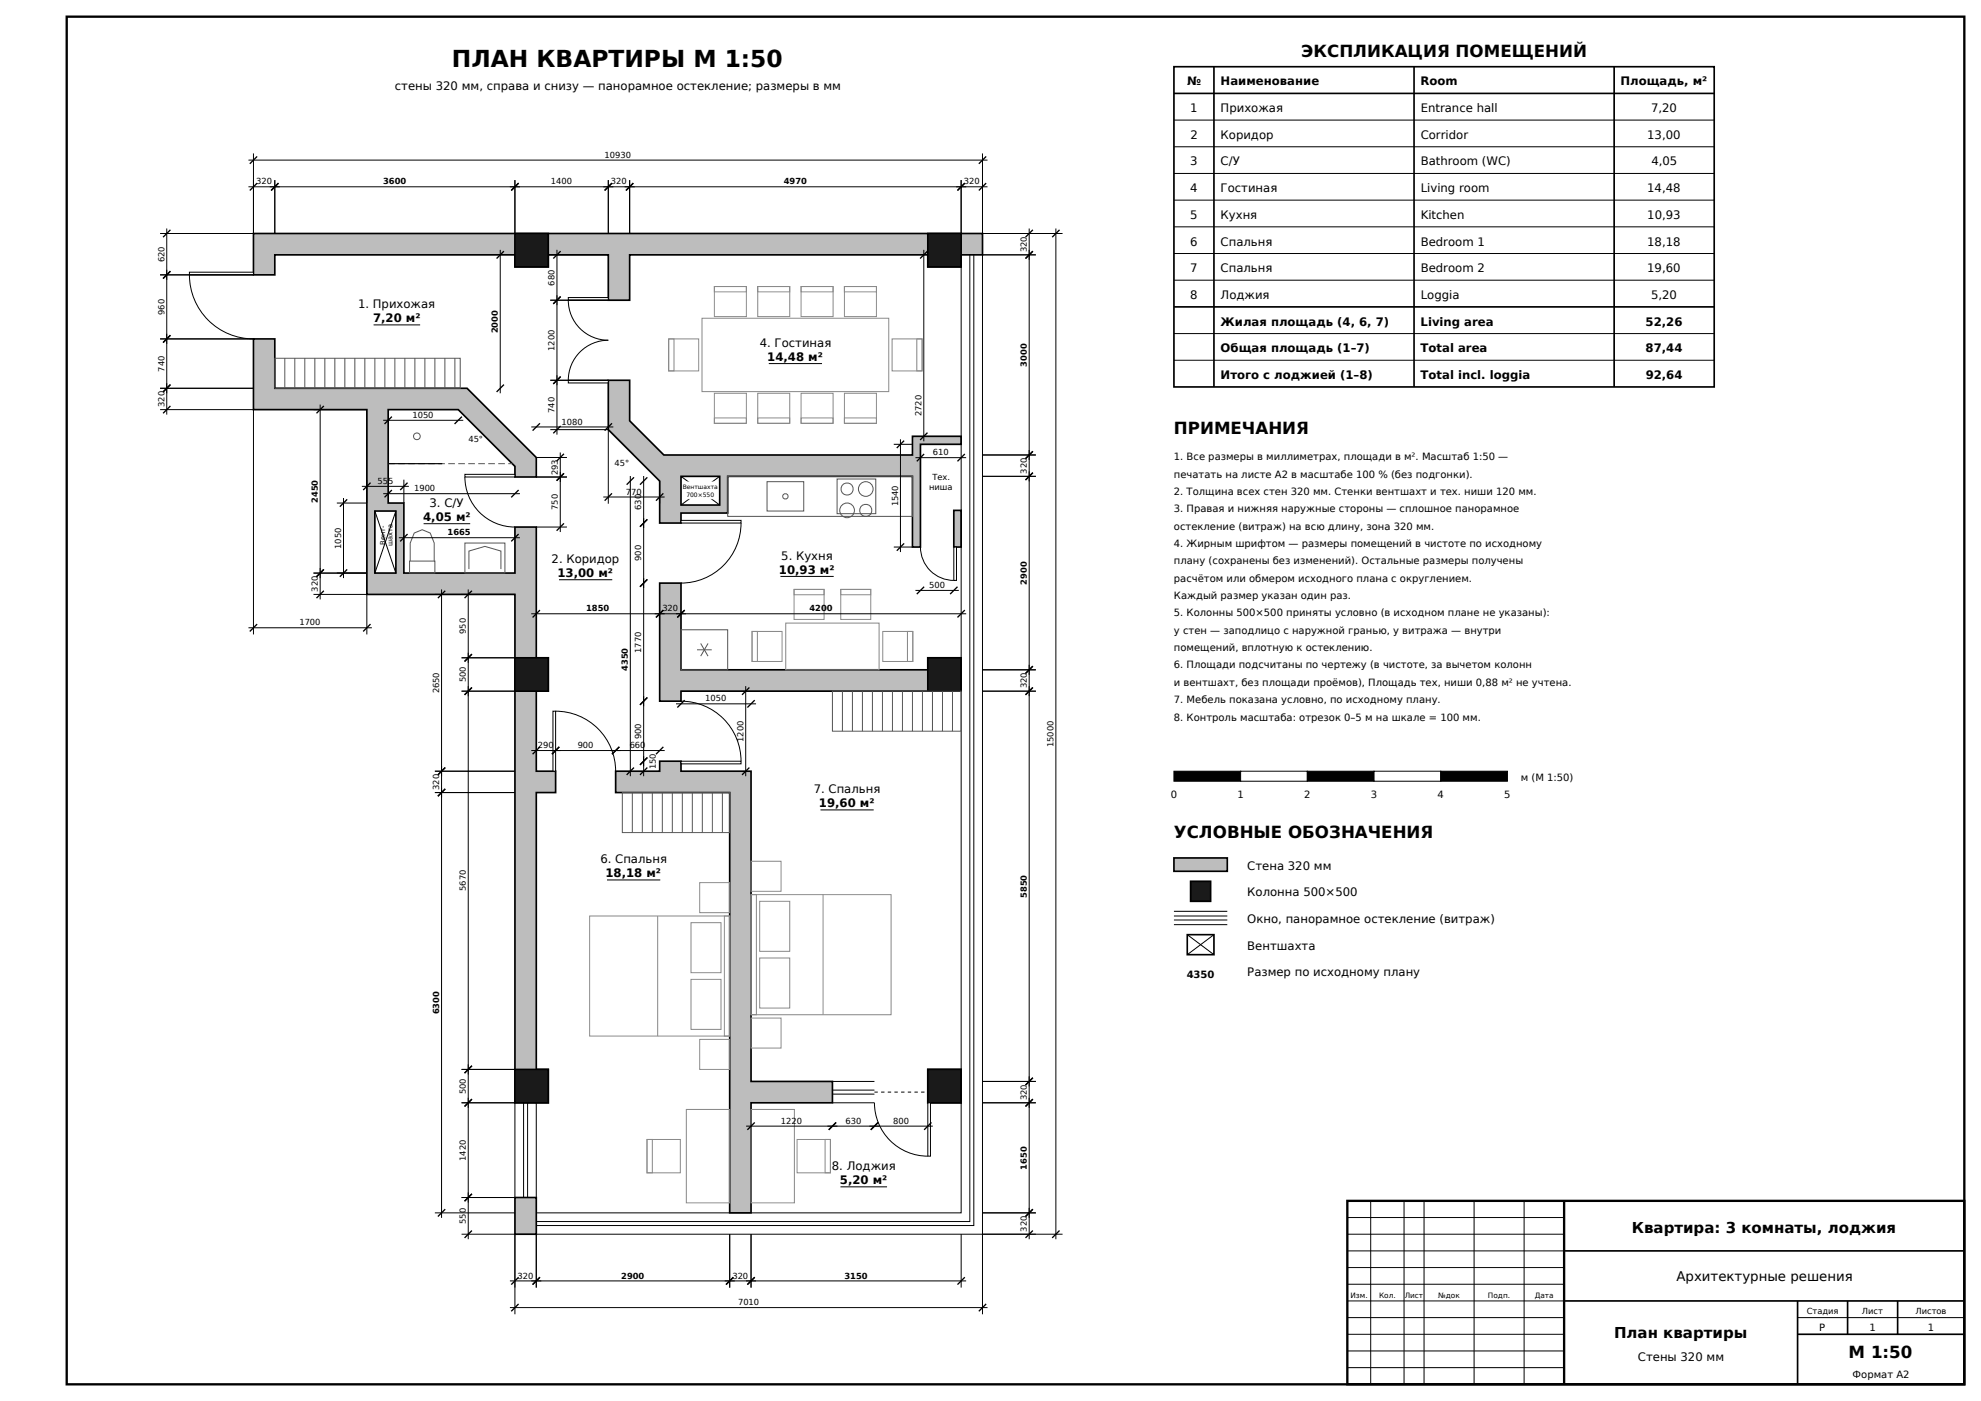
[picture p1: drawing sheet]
<svg xmlns="http://www.w3.org/2000/svg" width="594mm" height="420mm" viewBox="0 0 594 420" stroke-linecap="round" stroke-linejoin="round" font-family="sans-serif">
<path d="M76 70v12.4h6.4v-6h72v3.6h10v-3.6h18v13.6h6.4v-13.6h89.4v3.6h10v-3.6h6.4v-6.4zM76 101.6v21.2h34v55.4h44.4v152.4h10v-10h-3.6v-83h5.8v-6.4h-5.8v-24h3.6v-10h-3.6v-39.2h-6.4v13.8h-33.3v-21h-4.7v-28h21l17 17v3.2h6.4v-5.9l-20.7-20.7h-57.7v-14.8zM112.4 153.2h6.3v18.6h-6.3zM154.4 359v11h6.4v-11zM184.6 231.2v6.4h34.2v126h6.4v-33h24.4v-6.4h-24.4v-93h-21v-3h-6.4v3zM182.4 114v14.8l15.4 15.4v12.6h6.4v-3h14v-11h55.4v21.2h2.4v-30.8h12.2v-2.4h-14.6v5.6h-74.5l-10.3-10.3v-12.1zM204.2 142.8h11.6v8.6h-11.6zM286 153v11h2.2v-11zM197.8 174.8v35.4h6.4v-3h84v-10h-10v3.6h-74v-26zM278.2 320.6v10h10v-10z" fill-rule="evenodd" fill="#bdbdbd" stroke="#000" stroke-width=".5"/>
<path d="M154.4 70v10h10v-10zM278.2 70v10h10v-10zM154.4 197.2v10h10v-10zM278.2 197.2v10h10v-10zM154.4 320.6v10h10v-10zM278.2 320.6v10h10v-10z" fill-rule="evenodd" fill="#1a1a1a" stroke="#000" stroke-width=".5"/>
<path d="M112.4 153.2l6.3 18.6zM118.7 153.2l-6.3 18.6zM204.2 142.8l11.6 8.6zM204.2 151.4l11.6-8.6z" fill="#000" stroke="#000" stroke-width=".3"/>
<path d="M288.2 76.4v287.2h-127.4M290.8 76.4v289.8h-130M292 76.4v291h-131.2M294.6 76.4v293.6h-133.8M154.4 330.6v28.4M157 330.6v28.4M158.2 330.6v28.4M160.8 330.6v28.4M249.6 324.2h12.6M249.6 330.6h12.6M249.6 326.8h12.6M249.6 328h12.6" fill="none" stroke="#000" stroke-width=".3"/>
<path d="M56.8 81.6h19.2v.8h-19.2z" fill="#fff" stroke="#000" stroke-width=".3"/>
<path d="M56.8 82.4a19.2 19.2 0 0 0 19.2 19.2" fill="none" stroke="#000" stroke-width=".3"/>
<path d="M170.4 89.2h12v.8h-12z" fill="#fff" stroke="#000" stroke-width=".3"/>
<path d="M170.4 90a12 12 0 0 0 12 12" fill="none" stroke="#000" stroke-width=".3"/>
<path d="M170.4 114h12v.8h-12z" fill="#fff" stroke="#000" stroke-width=".3"/>
<path d="M182.4 102a12 12 0 0 0-12 12" fill="none" stroke="#000" stroke-width=".3"/>
<path d="M139.4 142.2h15v.8h-15z" fill="#fff" stroke="#000" stroke-width=".3"/>
<path d="M139.4 143a15 15 0 0 0 15 15" fill="none" stroke="#000" stroke-width=".3"/>
<path d="M204.2 156h18v.8h-18z" fill="#fff" stroke="#000" stroke-width=".3"/>
<path d="M222.2 156.8a18 18 0 0 1-18 18" fill="none" stroke="#000" stroke-width=".3"/>
<path d="M204.2 228.2h18v.8h-18z" fill="#fff" stroke="#000" stroke-width=".3"/>
<path d="M204.2 210.2a18 18 0 0 1 18 18" fill="none" stroke="#000" stroke-width=".3"/>
<path d="M165.8 213.2h.8v18h-.8z" fill="#fff" stroke="#000" stroke-width=".3"/>
<path d="M166.6 213.2a18 18 0 0 1 18 18" fill="none" stroke="#000" stroke-width=".3"/>
<path d="M278.2 330.6h.8v16h-.8z" fill="#fff" stroke="#000" stroke-width=".3"/>
<path d="M262.2 330.6a16 16 0 0 0 16 16" fill="none" stroke="#000" stroke-width=".3"/>
<path d="M262.2 327.4h16" fill="none" stroke="#000" stroke-width=".3" stroke-dasharray="1 1" stroke-linecap="butt"/>
<path d="M286 164h.8v10h-.8z" fill="#fff" stroke="#000" stroke-width=".3"/>
<g fill="none" stroke="#000" stroke-width=".3">
<path d="M352 36h162M352 44h162M352 52h162M352 60h162M352 68h162M352 76h162M112 97.4h14M352 84h162M230.5 109h16M352 100h162M352 108h162M127 157h14"/>
<path d="M167.6 173.8h16M234 172.8h16M276 164a10 10 0 0 0 10 10M246 242.8h16M182 263.8h16M252 355.8h14"/>
</g>
<g fill="none" stroke="#555" stroke-width=".3">
<path d="M82.4 107.4h55.6v9h-55.6zM85.4 107.4v9M88.4 107.4v9M91.4 107.4v9M94.4 107.4v9M97.4 107.4v9M100.4 107.4v9M103.4 107.4v9M106.4 107.4v9M109.4 107.4v9M112.4 107.4v9M115.4 107.4v9"/>
<path d="M118.4 107.4v9M121.4 107.4v9M124.4 107.4v9M127.4 107.4v9M130.4 107.4v9M133.4 107.4v9M136.4 107.4v9M218.2 142.8h55.4v12h-55.4zM230 144.4h11v8.8h-11zM251 143.6h11.6v10.4h-11.6zM122.8 168.2h7.6v3.6h-7.6zM123 168.2v-5.4l1.2-3 2.4-1 2.4 1 1.2 3v5.4"/>
<path d="M139.4 162.8h12v9h-12zM140.6 170.6v-5.4l4.8-1.4 4.8 1.4v5.4M204.2 188.8h14v12h-14zM209 194.8h4.4M249.6 207.2h38.6v12h-38.6zM252.6 207.2v12M255.6 207.2v12M258.6 207.2v12M261.6 207.2v12M264.6 207.2v12M267.6 207.2v12M270.6 207.2v12"/>
<path d="M273.6 207.2v12M276.6 207.2v12M279.6 207.2v12M282.6 207.2v12M285.6 207.2v12M186.6 237.6h32.2v12h-32.2zM189.6 237.6v12M192.6 237.6v12M195.6 237.6v12M198.6 237.6v12M201.6 237.6v12M204.6 237.6v12"/>
<path d="M207.6 237.6v12M210.6 237.6v12M213.6 237.6v12M216.6 237.6v12"/>
<circle cx="125" cy="130.8" r="1.01"/>
<circle cx="235.5" cy="148.8" r=".81"/>
<circle cx="254" cy="146.6" r="1.81"/>
<circle cx="254" cy="153" r="2.2"/>
<circle cx="259.6" cy="153" r="1.81"/>
<circle cx="259.6" cy="146.6" r="2.2"/>
</g>
<path d="M116.4 139h37.2" fill="none" stroke="#555" stroke-width=".3" stroke-dasharray="2 1" stroke-linecap="butt"/>
<path d="M116.4 139h16.2" fill="none" stroke="#000" stroke-width=".35"/>
<path d="M210.1 192.9l2.2 3.8zM212.3 192.9l-2.2 3.8z" fill="#000" stroke="#555" stroke-width=".3"/>
<g fill="none" stroke="#8a8a8a" stroke-width=".3">
<path d="M210.5 95.4h56v22h-56zM214.2 85.9h9.6v9h-9.6zM214.2 85.9h9.6v1.6h-9.6zM227.2 85.9h9.6v9h-9.6zM227.2 85.9h9.6v1.6h-9.6zM240.2 85.9h9.6v9h-9.6zM240.2 85.9h9.6v1.6h-9.6zM253.2 85.9h9.6v9h-9.6zM253.2 85.9h9.6v1.6h-9.6zM200.5 101.6h9v9.6h-9zM200.5 101.6h1.6v9.6h-1.6zM214.2 117.9h9.6v9h-9.6z"/>
<path d="M227.2 117.9h9.6v9h-9.6zM240.2 117.9h9.6v9h-9.6zM253.2 117.9h9.6v9h-9.6zM267.5 101.6h9v9.6h-9zM274.9 101.6h1.6v9.6h-1.6zM214.2 125.3h9.6v1.6h-9.6zM227.2 125.3h9.6v1.6h-9.6zM240.2 125.3h9.6v1.6h-9.6zM253.2 125.3h9.6v1.6h-9.6zM238.1 176.7h9v9h-9zM238.1 176.7h9v1.6h-9zM252.1 176.7h9v9h-9z"/>
<path d="M252.1 176.7h9v1.6h-9zM225.5 189.3h9v9h-9zM225.5 189.3h1.6v9h-1.6zM235.6 186.8h28v14h-28zM264.7 189.3h9v9h-9zM272.1 189.3h1.6v9h-1.6zM225.2 258.2h9v9h-9zM176.8 274.6h42v36h-42zM197.2 274.6v36M207.2 276.6h9v15h-9zM209.8 264.6h9v9h-9zM217.2 274.6h1.6v36h-1.6z"/>
<path d="M225.2 268.2h42v36h-42zM225.2 268.2h1.6v36h-1.6zM227.8 270.2h9v15h-9zM246.8 268.2v36M207.2 293.6h9v15h-9zM227.8 287.2h9v15h-9zM209.8 311.6h9v9h-9zM225.2 305.2h9v9h-9zM205.8 332.6h13v28h-13zM225.2 332.6h13v28h-13zM194 341.6h10v10h-10zM194 341.6h1.6v10h-1.6z"/>
<path d="M239 341.6h10v10h-10zM247.4 341.6h1.6v10h-1.6z"/>
</g>
<path d="M204.8 144.5h10.4v5h-10.4z" fill="#fff" stroke="#fff" stroke-width=".3"/>
<path d="M20 5h569v410h-569z" fill="none" stroke="#000" stroke-width=".7" stroke-linecap="butt"/>
<path d="M352 20h162v96h-162zM364 20v96M424 20v96M484 20v96M352 28h162M352 92h162" fill="none" stroke="#000" stroke-width=".5"/>
<path d="M352 231.2h20v3h-20z" fill="#000" stroke="#000" stroke-width=".3"/>
<path d="M372 231.2h20v3h-20z" fill="#fff" stroke="#000" stroke-width=".3"/>
<path d="M392 231.2h20v3h-20z" fill="#000" stroke="#000" stroke-width=".3"/>
<path d="M412 231.2h20v3h-20z" fill="#fff" stroke="#000" stroke-width=".3"/>
<path d="M432 231.2h20v3h-20z" fill="#000" stroke="#000" stroke-width=".3"/>
<path d="M352 257.2h16v4h-16z" fill="#bdbdbd" stroke="#000" stroke-width=".5"/>
<path d="M357 264.2h6v6h-6z" fill="#1a1a1a" stroke="#000" stroke-width=".5"/>
<g fill="none" stroke="#000" stroke-width=".3">
<path d="M74.5 56h221.6M74.5 48h221.6M76 46v24h-28M82.4 54v16M154.4 54v16M182.4 54v16M188.8 54v16M288.2 54v16M294.6 46v24h24M50 68.5v55.8M150 74.9v43M165 76.4h17.4"/>
<path d="M167 74.9v55.4M277 74.9v57.4M294.6 76.4h16M308.6 68.5v303M316.6 68.5v303M48 82.4h28M165 90h17.4M48 101.6h28M48 116.4h28M165 114h17.4M48 122.8h28v67.4M94 122.8h16"/>
<path d="M96 121.3v58.4M114.9 126h24M159.3 128h24.6M160.8 137.1h9.2M165 128.8h17.4v22.2M168 135.6v23.9M268 133.2h5.6M270 131.7v33.8M274.5 137.2h15.2M294.6 136.4h16M103 149.3v24M108.5 145.8h14.1"/>
<path d="M110 143.8v7h-9M114.9 148h41M121.1 143.8v7M160.8 143h9.2M160.8 158h9.2M180.9 149h18.4M189 142.7v90M193 142.7v90M197.8 144.2v6.8M294.6 142.8h16M94 171.8h16M94 178.2h16v12"/>
<path d="M119.6 161.2h36.3M130.4 178.2h24M132.4 176.7v188.4M140.4 176.7v194.8M268 164h5.6M274.5 177h13M74.5 188.2h37M138.4 197.2h16M159.3 184h130.4M138.4 207.2h16M202.7 211h24M223.6 205.7v27"/>
<path d="M294.6 200.8h16M294.6 207.2h16M130.4 231.2h24M130.4 237.6h24M159.3 225h40M352 273.2h16M352 274.6h16M352 275.8h16M352 277.2h16M138.4 330.6h16M138.4 320.6h16M223.7 337.6h56"/>
<path d="M294.6 324.2h16M294.6 330.6h16M138.4 359h16M130.4 363.6h24M138.4 370h16v24M160.8 370v16M218.8 370v16M225.2 370v16M288.2 370v16M294.6 363.6h16M318.6 370h-24v24M404 365h65"/>
<path d="M404 370h65M404 375h65M404 380h65M411 360v55M421 360v55M427 360v55M442 360v55M457 360v55M152.9 384h136.8M152.9 392h143.2M404 395h65M404 385h65"/>
<path d="M404 390h65M539 395h50M404 400h65M404 405h65M404 410h65"/>
</g>
<path d="M356 280.2h8v6h-8zM469 375h120M469 390h120M539 390v25M554 390v10M569 390v10M539 400h50" fill="none" stroke="#000" stroke-width=".5"/>
<path d="M356 280.2l8 6zM356 286.2l8-6z" fill="#000" stroke="#000" stroke-width=".3"/>
<path d="M404 360h185v55h-185zM469 360v55" fill="none" stroke="#000" stroke-width=".7" stroke-linecap="butt"/>
<g fill="#000" stroke="#000" stroke-width=".4">
<path d="M77.1 54.9l-2.2 2.2zM74.9 49.1l2.2-2.2zM83.5 54.9l-2.2 2.2zM153.3 57.1l2.2-2.2zM183.5 54.9l-2.2 2.2zM187.7 57.1l2.2-2.2zM289.3 54.9l-2.2 2.2zM295.7 54.9l-2.2 2.2zM295.7 46.9l-2.2 2.2zM48.9 71.1l2.2-2.2zM148.9 77.5l2.2-2.2zM168.1 75.3l-2.2 2.2z"/>
<path d="M275.9 77.5l2.2-2.2zM307.5 71.1l2.2-2.2zM307.5 77.5l2.2-2.2zM315.5 71.1l2.2-2.2zM48.9 83.5l2.2-2.2zM165.9 91.1l2.2-2.2zM48.9 102.7l2.2-2.2zM48.9 117.5l2.2-2.2zM148.9 117.5l2.2-2.2zM168.1 112.9l-2.2 2.2zM48.9 123.9l2.2-2.2zM97.1 121.7l-2.2 2.2z"/>
<path d="M117.5 124.9l-2.2 2.2zM138.5 124.9l-2.2 2.2zM159.7 129.1l2.2-2.2zM168.1 127.7l-2.2 2.2zM166.9 138.2l2.2-2.2zM183.5 126.9l-2.2 2.2zM268.9 134.3l2.2-2.2zM274.9 138.3l2.2-2.2zM278.1 129.7l-2.2 2.2zM287.1 138.3l2.2-2.2zM307.5 137.5l2.2-2.2zM101.9 151.9l2.2-2.2z"/>
<path d="M108.9 146.9l2.2-2.2zM117.5 146.9l-2.2 2.2zM120 146.9l2.2-2.2zM153.3 149.1l2.2-2.2zM169.1 141.9l-2.2 2.2zM166.9 159.1l2.2-2.2zM183.5 147.9l-2.2 2.2zM190.1 143.1l-2.2 2.2zM194.1 143.1l-2.2 2.2zM194.1 155.7l-2.2 2.2zM196.7 150.1l2.2-2.2zM307.5 143.9l2.2-2.2z"/>
<path d="M94.9 172.9l2.2-2.2zM97.1 177.1l-2.2 2.2zM101.9 172.9l2.2-2.2zM120 162.3l2.2-2.2zM131.3 179.3l2.2-2.2zM141.5 177.1l-2.2 2.2zM153.3 162.3l2.2-2.2zM191.9 175.9l2.2-2.2zM268.9 165.1l2.2-2.2zM277.1 175.9l-2.2 2.2zM287.1 175.9l-2.2 2.2zM77.1 187.1l-2.2 2.2z"/>
<path d="M108.9 189.3l2.2-2.2zM139.3 198.3l2.2-2.2zM159.7 185.1l2.2-2.2zM196.7 185.1l2.2-2.2zM203.1 185.1l2.2-2.2zM287.1 185.1l2.2-2.2zM141.5 206.1l-2.2 2.2zM194.1 209.1l-2.2 2.2zM203.1 212.1l2.2-2.2zM222.5 208.3l2.2-2.2zM224.1 212.1l2.2-2.2zM307.5 201.9l2.2-2.2z"/>
<path d="M307.5 208.3l2.2-2.2zM131.3 232.3l2.2-2.2zM131.3 238.7l2.2-2.2zM159.7 226.1l2.2-2.2zM165.5 226.1l2.2-2.2zM183.5 226.1l2.2-2.2zM187.9 232.3l2.2-2.2zM194.1 227.1l-2.2 2.2zM191.9 232.3l2.2-2.2zM196.7 226.1l2.2-2.2zM222.5 232.3l2.2-2.2zM141.5 319.5l-2.2 2.2z"/>
<path d="M141.5 329.5l-2.2 2.2zM224.1 338.7l2.2-2.2zM248.5 338.7l2.2-2.2zM261.1 338.7l2.2-2.2zM277.1 338.7l2.2-2.2zM307.5 325.3l2.2-2.2zM307.5 331.7l2.2-2.2zM133.5 362.5l-2.2 2.2zM141.5 357.9l-2.2 2.2zM141.5 368.9l-2.2 2.2zM307.5 364.7l2.2-2.2zM307.5 371.1l2.2-2.2z"/>
<path d="M317.7 368.9l-2.2 2.2zM153.3 385.1l2.2-2.2zM155.5 390.9l-2.2 2.2zM159.7 385.1l2.2-2.2zM217.7 385.1l2.2-2.2zM224.1 385.1l2.2-2.2zM287.1 385.1l2.2-2.2zM295.7 390.9l-2.2 2.2z"/>
</g>
<text font-size="7" x="135.5" y="20">ПЛАН КВАРТИРЫ М 1:50</text>
<g font-size="5">
<text x="390.2" y="17">ЭКСПЛИКАЦИЯ ПОМЕЩЕНИЙ</text>
<text x="352" y="130">ПРИМЕЧАНИЯ</text>
<text x="352" y="251.2">УСЛОВНЫЕ ОБОЗНАЧЕНИЯ</text>
<text x="554.3" y="407">М 1:50</text>
</g>
<g font-size="4.5">
<text x="489.3" y="369.5">Квартира: 3 комнаты, лоджия</text>
<text x="484" y="401">План квартиры</text>
</g>
<text font-size="4" x="502.7" y="384">Архитектурные решения</text>
<g font-size="3.5">
<text x="118.4" y="27">стены 320 мм, справа и снизу — панорамное остекление; размеры в мм</text>
<text x="355.9" y="25.6">№</text>
<text x="366" y="25.6">Наименование</text>
<text x="426" y="25.6">Room</text>
<text x="485.9" y="25.6">Площадь, м²</text>
<text x="356.9" y="33.6">1</text>
<text x="366" y="33.6">Прихожая</text>
<text x="426" y="33.6">Entrance hall</text>
<text x="495.1" y="33.6">7,20</text>
<text x="356.9" y="41.6">2</text>
<text x="366" y="41.6">Коридор</text>
<text x="426" y="41.6">Corridor</text>
<text x="493.9" y="41.6">13,00</text>
<text x="356.9" y="49.6">3</text>
<text x="366" y="49.6">С/У</text>
<text x="426" y="49.6">Bathroom (WC)</text>
<text x="495.2" y="49.6">4,05</text>
<text x="356.9" y="57.6">4</text>
<text x="366" y="57.6">Гостиная</text>
<text x="426" y="57.6">Living room</text>
<text x="493.9" y="57.6">14,48</text>
<text x="356.9" y="65.6">5</text>
<text x="366" y="65.6">Кухня</text>
<text x="426" y="65.6">Kitchen</text>
<text x="493.9" y="65.6">10,93</text>
<text x="356.9" y="73.6">6</text>
<text x="366" y="73.6">Спальня</text>
<text x="426" y="73.6">Bedroom 1</text>
<text x="493.9" y="73.6">18,18</text>
<text x="356.9" y="81.6">7</text>
<text x="366" y="81.6">Спальня</text>
<text x="426" y="81.6">Bedroom 2</text>
<text x="493.9" y="81.6">19,60</text>
<text x="356.9" y="89.6">8</text>
<text x="366" y="89.6">Лоджия</text>
<text x="426" y="89.6">Loggia</text>
<text x="495.1" y="89.6">5,20</text>
<text x="107.4" y="92.4">1. Прихожая</text>
<text x="111.9" y="96.6">7,20 м²</text>
<text x="366" y="97.6">Жилая площадь (4, 6, 7)</text>
<text x="426" y="97.6">Living area</text>
<text x="493.4" y="97.6">52,26</text>
<text x="227.8" y="104">4. Гостиная</text>
<text x="366" y="105.6">Общая площадь (1–7)</text>
<text x="426" y="105.6">Total area</text>
<text x="493.4" y="105.6">87,44</text>
<text x="230.1" y="108.2">14,48 м²</text>
<text x="366" y="113.6">Итого с лоджией (1–8)</text>
<text x="426" y="113.6">Total incl. loggia</text>
<text x="493.5" y="113.6">92,64</text>
<text x="128.8" y="152">3. С/У</text>
<text x="126.9" y="156.2">4,05 м²</text>
<text x="234.3" y="167.8">5. Кухня</text>
<text x="165.4" y="168.8">2. Коридор</text>
<text x="167.2" y="173">13,00 м²</text>
<text x="233.6" y="172">10,93 м²</text>
<text x="244" y="237.8">7. Спальня</text>
<text x="245.6" y="242">19,60 м²</text>
<text x="180" y="258.8">6. Спальня</text>
<text x="181.6" y="263">18,18 м²</text>
<text x="374" y="260.7">Стена 320 мм</text>
<text x="374" y="268.7">Колонна 500×500</text>
<text x="374" y="276.7">Окно, панорамное остекление (витраж)</text>
<text x="374" y="284.7">Вентшахта</text>
<text x="374" y="292.7">Размер по исходному плану</text>
<text x="249.4" y="350.8">8. Лоджия</text>
<text x="251.8" y="355">5,20 м²</text>
<text x="491.1" y="408">Стены 320 мм</text>
</g>
<g font-size="3">
<text x="352" y="138">1. Все размеры в миллиметрах, площади в м². Масштаб 1:50 —</text>
<text x="352" y="143.2">печатать на листе А2 в масштабе 100 % (без подгонки).</text>
<text x="352" y="148.4">2. Толщина всех стен 320 мм. Стенки вентшахт и тех. ниши 120 мм.</text>
<text x="352" y="153.6">3. Правая и нижняя наружные стороны — сплошное панорамное</text>
<text x="352" y="158.8">остекление (витраж) на всю длину, зона 320 мм.</text>
<text x="352" y="164">4. Жирным шрифтом — размеры помещений в чистоте по исходному</text>
<text x="352" y="169.2">плану (сохранены без изменений). Остальные размеры получены</text>
<text x="352" y="174.4">расчётом или обмером исходного плана с округлением.</text>
<text x="352" y="179.6">Каждый размер указан один раз.</text>
<text x="352" y="184.8">5. Колонны 500×500 приняты условно (в исходном плане не указаны):</text>
<text x="352" y="190">у стен — заподлицо с наружной гранью, у витража — внутри</text>
<text x="352" y="195.2">помещений, вплотную к остеклению.</text>
<text x="352" y="200.4">6. Площади подсчитаны по чертежу (в чистоте, за вычетом колонн</text>
<text x="352" y="205.6">и вентшахт, без площади проёмов), Площадь тех, ниши 0,88 м² не учтена.</text>
<text x="352" y="210.8">7. Мебель показана условно, по исходному плану.</text>
<text x="352" y="216">8. Контроль масштаба: отрезок 0–5 м на шкале = 100 мм.</text>
<text x="351" y="239.2">0</text>
<text x="371" y="239.2">1</text>
<text x="391.1" y="239.2">2</text>
<text x="411.1" y="239.2">3</text>
<text x="431.1" y="239.2">4</text>
<text x="451.1" y="239.2">5</text>
<text x="456" y="234.2">м (М 1:50)</text>
<text x="355.8" y="293.2">4350</text>
<text x="545.5" y="399">Р</text>
<text x="560.5" y="399">1</text>
<text x="578" y="399">1</text>
<text x="555.5" y="413">Формат А2</text>
</g>
<g font-size="2.5">
<text x="181.3" y="47.3">10930</text>
<text x="76.8" y="55.3">320</text>
<text x="114.9" y="55.3">3600</text>
<text x="165.2" y="55.3">1400</text>
<text x="183.2" y="55.3">320</text>
<text x="235" y="55.3">4970</text>
<text x="289" y="55.3">320</text>
<text x="307.9" y="75.6" transform="rotate(-90 307.9 75.6)">320</text>
<text x="49.3" y="78.6" transform="rotate(-90 49.3 78.6)">620</text>
<text x="166.3" y="85.6" transform="rotate(-90 166.3 85.6)">680</text>
<text x="49.3" y="94.4" transform="rotate(-90 49.3 94.4)">960</text>
<text x="149.3" y="99.9" transform="rotate(-90 149.3 99.9)">2000</text>
<text x="166.3" y="105.2" transform="rotate(-90 166.3 105.2)">1200</text>
<text x="49.3" y="111.4" transform="rotate(-90 49.3 111.4)">740</text>
<text x="307.9" y="109.9" transform="rotate(-90 307.9 109.9)">3000</text>
<text x="49.3" y="122" transform="rotate(-90 49.3 122)">320</text>
<text x="123.7" y="125.3">1050</text>
<text x="166.3" y="123.8" transform="rotate(-90 166.3 123.8)">740</text>
<text x="276.3" y="124.8" transform="rotate(-90 276.3 124.8)">2720</text>
<text x="168.4" y="127.3">1080</text>
<text x="140.4" y="132.4">45°</text>
<text x="279.7" y="136.5">610</text>
<text x="167.3" y="142.5" transform="rotate(-90 167.3 142.5)">293</text>
<text x="184.2" y="139.6">45°</text>
<text x="279.6" y="144">Тех.</text>
<text x="307.9" y="142" transform="rotate(-90 307.9 142)">320</text>
<text x="113.2" y="145.1">555</text>
<text x="124.2" y="147.3">1900</text>
<text x="187.7" y="148.3">770</text>
<text x="278.6" y="147">ниша</text>
<text x="95.3" y="150.8" transform="rotate(-90 95.3 150.8)">2450</text>
<text x="167.3" y="152.9" transform="rotate(-90 167.3 152.9)">750</text>
<text x="192.3" y="152.9" transform="rotate(-90 192.3 152.9)">630</text>
<text x="269.3" y="151.8" transform="rotate(-90 269.3 151.8)">1540</text>
<text x="134.2" y="160.5">1665</text>
<text x="102.3" y="164.5" transform="rotate(-90 102.3 164.5)">1050</text>
<text x="192.3" y="168.2" transform="rotate(-90 192.3 168.2)">900</text>
<text x="95.3" y="177.4" transform="rotate(-90 95.3 177.4)">320</text>
<text x="278.6" y="176.3">500</text>
<text x="307.9" y="175.3" transform="rotate(-90 307.9 175.3)">2900</text>
<text x="175.7" y="183.3">1850</text>
<text x="198.6" y="183.3">320</text>
<text x="242.7" y="183.3">4200</text>
<text x="89.8" y="187.5">1700</text>
<text x="139.7" y="190.1" transform="rotate(-90 139.7 190.1)">950</text>
<text x="192.3" y="195.7" transform="rotate(-90 192.3 195.7)">1770</text>
<text x="188.3" y="201.2" transform="rotate(-90 188.3 201.2)">4350</text>
<text x="131.7" y="207.9" transform="rotate(-90 131.7 207.9)">2650</text>
<text x="139.7" y="204.6" transform="rotate(-90 139.7 204.6)">500</text>
<text x="307.9" y="206.4" transform="rotate(-90 307.9 206.4)">320</text>
<text x="211.5" y="210.3">1050</text>
<text x="192.3" y="221.6" transform="rotate(-90 192.3 221.6)">900</text>
<text x="161.3" y="224.3">290</text>
<text x="173.2" y="224.3">900</text>
<text x="188.8" y="224.3">660</text>
<text x="222.9" y="222.4" transform="rotate(-90 222.9 222.4)">1200</text>
<text x="315.9" y="224" transform="rotate(-90 315.9 224)">15000</text>
<text x="196.7" y="230.6" transform="rotate(-90 196.7 230.6)">150</text>
<text x="131.7" y="236.8" transform="rotate(-90 131.7 236.8)">320</text>
<text x="139.7" y="267.1" transform="rotate(-90 139.7 267.1)">5670</text>
<text x="307.9" y="269.2" transform="rotate(-90 307.9 269.2)">5850</text>
<text x="131.7" y="304.1" transform="rotate(-90 131.7 304.1)">6300</text>
<text x="139.7" y="328" transform="rotate(-90 139.7 328)">500</text>
<text x="307.9" y="329.8" transform="rotate(-90 307.9 329.8)">320</text>
<text x="234.2" y="336.9">1220</text>
<text x="253.5" y="336.9">630</text>
<text x="267.8" y="336.9">800</text>
<text x="139.7" y="348" transform="rotate(-90 139.7 348)">1420</text>
<text x="307.9" y="350.7" transform="rotate(-90 307.9 350.7)">1650</text>
<text x="139.7" y="366.9" transform="rotate(-90 139.7 366.9)">550</text>
<text x="307.9" y="369.2" transform="rotate(-90 307.9 369.2)">320</text>
<text x="155.2" y="383.3">320</text>
<text x="186.3" y="383.3">2900</text>
<text x="219.6" y="383.3">320</text>
<text x="253.2" y="383.3">3150</text>
<text x="221.3" y="391.3">7010</text>
<text x="541.7" y="394">Стадия</text>
<text x="558.3" y="394">Лист</text>
<text x="574.3" y="394">Листов</text>
</g>
<g font-size="2.2">
<text x="404.9" y="389">Изм.</text>
<text x="413.5" y="389">Кол.</text>
<text x="421.2" y="389">Лист</text>
<text x="431.2" y="389">№док</text>
<text x="446.2" y="389">Подп.</text>
<text x="460.2" y="389">Дата</text>
</g>
<g font-size="2">
<text x="115.5" y="163.3" transform="rotate(-90 115.5 163.3)">Вент-</text>
<text x="117.7" y="163.7" transform="rotate(-90 117.7 163.7)">шахта</text>
</g>
<g font-size="1.8">
<text x="204.7" y="146.7">Вентшахта</text>
<text x="205.8" y="149.1">700×550</text>
</g>
</svg>
